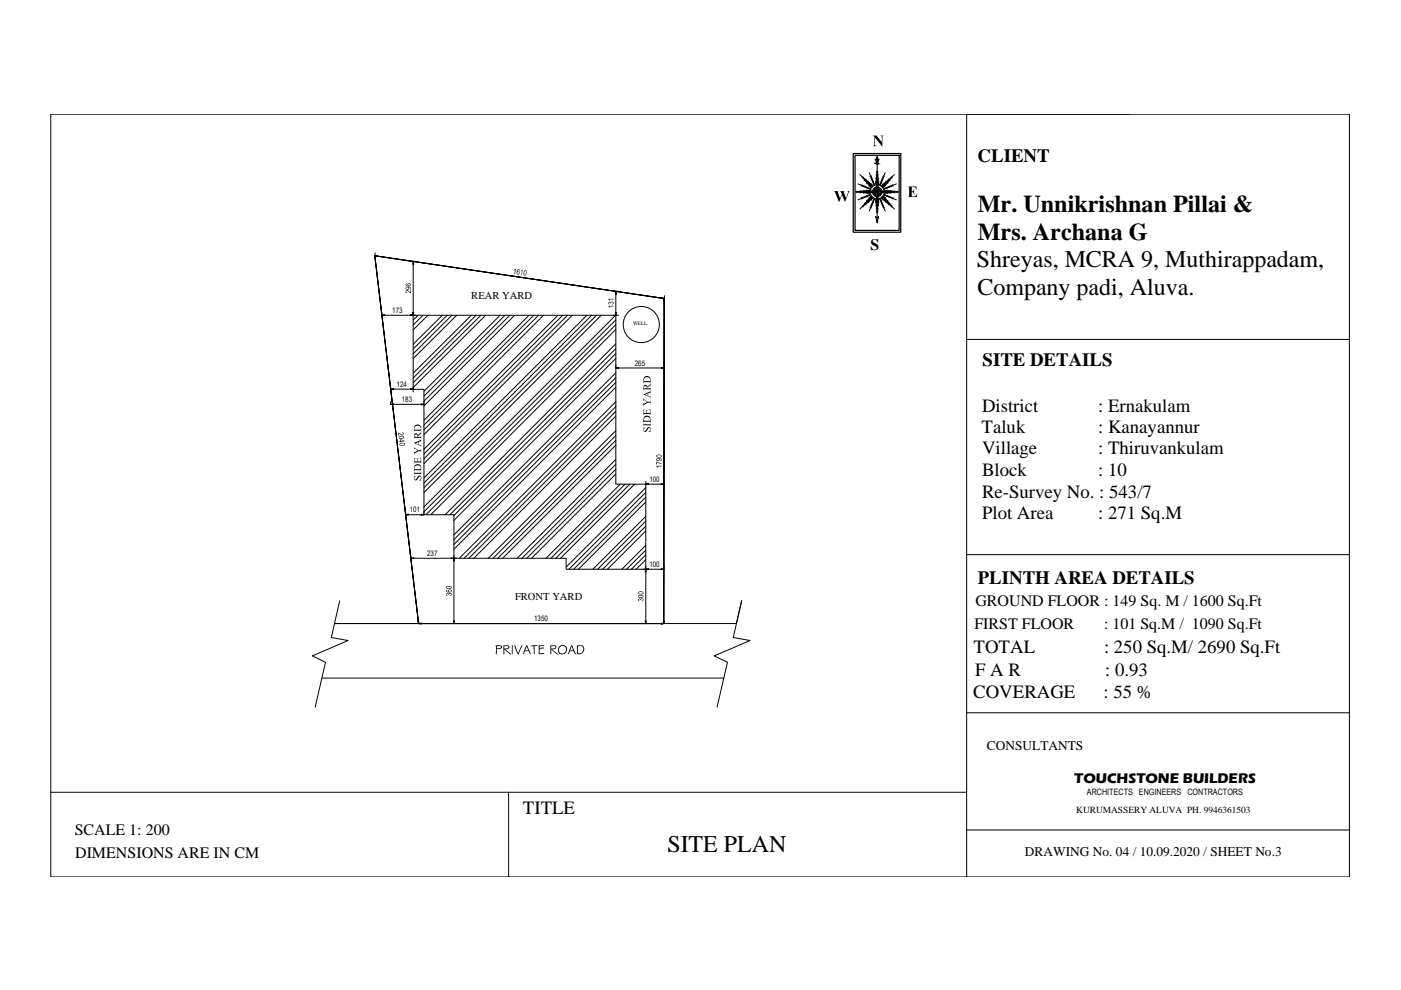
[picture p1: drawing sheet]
<svg xmlns="http://www.w3.org/2000/svg" width="297mm" height="210mm" viewBox="0 0 297 210" stroke-linecap="round" stroke-linejoin="round" font-family="sans-serif">
<!-- layer: 0 -->
<path d="M239.5 24.2h-228.7v161.7h275.3v-161.7h-81.2v161.7M204.9 72h81.2M204.9 117.6h81.2" fill="none" stroke="#000" stroke-width=".21"/>
<path d="M185.1 28.7h.8l1.1 1.4v-1.1l-.4-.3h.8l-.3 .3v2.1l-1.6-1.9v1.6l.4 .2h-.8l.3-.3v-1.7zM192.4 39.5h1.9v.7l-.3-.5h-.7v.9l.3-.1 .2-.5v1.2l-.2-.4-.3-.1v.9h.7l.5-.5-.1 .7h-2l.4-.3v-1.8zM176.8 40.5h1l-.2 .1v.2l.5 1.2 .4-.8-.2-.5-.3-.2h1.1l-.2 .2 .5 1.3 .3-1a.29 .29 0 0 0 .1-.3 .29 .29 0 0 0-.2-.2l.6 .1-.3 .2-.7 2-.7-1.4-.6 1.4-.8-1.9z" fill="#000"/>
<!-- layer: Lines -->
<g fill="none" stroke="#000" stroke-width=".21">
<path d="M181.9 39l2.7 1.1M182.3 37l2.6 2.6M182.6 39.4l2 .8M182.6 39.2l2.1 .8M182.8 37.7l2.1 2M183 37.5l2 2.1M183.2 38.2l1.6 1.6M183.5 37.9l1.6 1.6M183.7 38.8l1.1 1M184.1 38.4l1 1.1M184.2 39.4l.6 .5M184.3 36.6l1.1 2.7"/>
<path d="M184.5 37.3l.8 2.1M184.7 38.9l.5 .6M184.7 37.3l.8 2M185.6 38.5l.1 .7M185.7 37.8l.1 1.4M185.8 37v2.2M185.8 39.4l-.2 .4-.3 .1 .3 .4-.4-.3-.1 .3-.4 .2M185.8 36.3l.1 2.9M186 33.2l.2 .7 .2-.2-.4 .8zM186 33.2v1.3l-.4-.8 .2 .2zM186 39.4l.2 .6 .2-.1-.4 .8M186 39.4v1.3l-.4-.8 .2 .1z"/>
<path d="M186 34.8v4.4M186 39.4v2.6M186.1 39.4l.2 .4 .3 .1-.3 .4 .5-.3 .2 .4 .3 .1M186.1 36.3v2.9M186.2 37l-.1 2.2M186.3 37.8l-.1 1.4M186.4 38.5l-.1 .7M187.3 38.9l-.5 .6M187.3 37.3l-.8 2M187.5 37.3l-.9 2.1M187.7 36.6l-1.2 2.7M187.8 39.4l-.6 .5"/>
<path d="M187.8 38.4l-1 1.1M188.3 38.8l-1.1 1M188.4 37.9l-1.5 1.6M188.7 38.2l-1.6 1.6M189 37.5l-2 2.1M189.2 37.7l-2.1 2M189.3 39.2l-2 .8M189.4 39.4l-2.1 .8M189.6 37l-2.6 2.6M190 39l-2.7 1.1M181.4 40.7h3.1M181.6 40.5l2.9 .1"/>
<path d="M182.3 40.5h2.2M183.1 40.4l1.4 .1M183.8 40.3l.7 .1M184.2 42l.6-.5-1.1 1M184.5 40.8h-2.9M184.5 40.8l-2.2 .1M184.5 41l-.7 .1M184.5 40.9l-1.4 .1M184.6 41.2l-2 .8M184.6 41.2l-2.7 1.2M184.7 41.3l-2.1 .9M184.7 40.7h1.3l-.8 .4 .1-.2z"/>
<path d="M184.7 40.7l.6-.2-.1-.2 .8 .4M184.7 40.8l.4 .2 .1 .3 .4-.3-.3 .5 .4 .2 .1 .3M184.7 40.7h2.6M184.8 41.6l-1.6 1.5M184.9 41.7l-2.1 2M184.9 41.7l-2.6 2.6M185 41.8l-2 2.1M185.1 41.8l-1.6 1.6M185.1 41.9l-1 1.1M185.2 41.9l-.5 .6M185.3 42l-.8 2M185.4 42l-1.1 2.7"/>
<path d="M185.5 42l-.8 2.1M185.6 45.9l.2 .2h.3l.2-.2-.3 1.3zM185.7 42.1l-.1 .8M185.8 42.1l-.1 1.5M185.8 42.1v2.2M185.9 42.1l-.1 3M186 40.7l.7 .4v-.2l.6-.2M186 40.7l.4 .7h-.2l-.2 .6zM186 40.7l-.4 .7h.2l.2 .6M186 42.2v5M186 40.6l.7-.3v.2l.6 .2h-1.3zM186.1 42.1v3"/>
<path d="M186.1 42.1l.1 2.2M186.2 42.1l.1 1.5M186.3 42.1l.1 .8M186.5 42l.8 2.1M186.5 42l1.2 2.7M186.6 42l.9 2M186.8 41.9l.5 .6M186.8 41.9l1 1.1M186.9 41.8l1.5 1.6M187 41.8l2 2.1M187 41.7l2.6 2.6M187.1 41.7l2.1 2"/>
<path d="M187.1 41.6l1.6 1.5M187.2 41.5l1.1 1M187.2 41.5l.6 .5M187.3 40.8l-.3 .1-.2 .4-.5-.3 .3 .5-.4 .2-.1 .3M187.3 41.3l2 .9M187.3 41.2l2.1 .8M187.3 41.2l2.7 1.2M187.4 40.8h3M187.4 41l.8 .1M187.4 40.8l2.2 .1M187.4 40.9l1.5 .1M187.5 40.7h3.1"/>
<path d="M188.2 40.3l-.8 .1M188.9 40.4l-1.5 .1h2.2M190.4 40.5l-3 .1"/>
</g>
<g fill="none" stroke="#000" stroke-width=".25">
<path d="M180.9 32.6h10.1v16.6h-10.1zM181.3 32.9h9.3v16h-9.3z"/>
<circle cx="186" cy="34.6" r=".15"/>
</g>
<g fill="#000" stroke="#000" stroke-width=".21">
<path d="M185.9 34.7h.2zM185.9 34.6h.2z"/>
<path d="M185.9 34.6l.2 .1zM185.9 34.6l.2 .1z"/>
<path d="M185.9 34.7l.2 .1zM185.9 34.8h.2z"/>
</g>
<!-- layer: AB WALL +210 -->
<g fill="none" stroke="#000" stroke-width=".21">
<path d="M79.5 54.2l61.3 9.1-.1 68.9h-52l-9.2-78 61.3 9.1-.1 68.9h-52zM79.5 54.2h.5v.2zM79.5 54.2l.1 .6h-.2zM79.5 54.2l61.3 9.1M79.5 54.2l9.2 78M79.6 53.6l-.1 .6M80 54.1l-.5 .1M87.1 55.4h1.1M87.6 55.4l.1 .6h-.2zM87.6 55.4v11.4M81 66.8l.5-.1v.2zM81 66.3v.5h7.2"/>
<path d="M87.1 66.7l.5 .1-.5 .1zM87.5 66.3h.2l-.1 .5zM87.6 66.8h43v35.9h6.3v18h-16.9v-2.3h-23.8v-9.3h-6.3v-26.5h-2.3zM88.7 66.8l-1.1 1.1M89.7 66.8l-2.1 2.1M90.7 66.8l-3.1 3.1M93.8 66.8l-6.2 6.2M94.8 66.8l-7.2 7.2M95.8 66.8l-8.2 8.2M96.8 66.8l-9.2 9.2M99.9 66.8l-12.3 12.3M100.9 66.8l-13.3 13.3"/>
<path d="M102 66.8l-14.4 14.4M103 66.8l-15.4 15.4M106 66.8l-16.1 16.2M107.1 66.8l-17.2 17.2M108.1 66.8l-18.2 18.2M109.1 66.8l-19.2 19.3M112.2 66.8l-22.3 22.3M113.2 66.8l-23.3 23.3M114.2 66.8l-24.3 24.3M115.2 66.8l-25.3 25.4M118.3 66.8l-28.4 28.5M119.3 66.8l-29.4 29.5"/>
<path d="M120.3 66.8l-30.4 30.5M121.3 66.8l-31.4 31.5M124.4 66.8l-34.5 34.5M125.4 66.8l-35.5 35.6M126.5 66.8l-36.6 36.6M127.5 66.8l-37.6 37.6M130 66.8h1.2M130 61.8h1.2M130.5 66.3h.2l-.1 .5zM130.6 61.8l.1 .6h-.2zM130.6 78l.6-.1v.2zM130.6 61.8l-.1 5-40.6 40.7"/>
<path d="M130.6 72.9l-36.2 36.2M130.6 79l-34.4 34.4M130.6 67.8l-40.7 40.7M130.6 73.9l-35.2 35.2M130.6 68.8l-40.3 40.3M130.6 75l-34.4 34.3M130.6 69.9l-39.3 39.2M130.6 76l-34.4 34.3M130.6 77.4v.6h10.2M140.2 77.9l.6 .1-.6 .1zM140.2 63.1l.6 .2h-.6zM140.2 63.3h.6"/>
<path d="M140.8 63.3l.1 .6h-.2zM140.8 63.3l-.1 68.9M140.9 62.7l-.1 .6M82.8 85.7l.6-.1v.3zM82.8 82.5l.6-.1v.2zM82.8 85.2v.5h7.1v-.5M82.8 81.9v1.2M82.8 82.5h4.8M87.1 82.4l.5 .1-.5 .1zM87.6 81.9v1.2M89.3 85.6l.6 .1-.6 .2zM130.6 85.2l-33.2 33.2"/>
<path d="M130.6 91.3l-27.1 27.1M130.6 97.4l-20.9 21M130.6 80.1l-34.4 34.3M130.6 86.2l-32.2 32.2M130.6 92.3l-26.1 26.1M130.6 98.4l-19.9 20M130.6 81.1l-34.4 34.3M130.6 87.2l-31.2 31.2M130.6 93.3l-25 25.1M130.6 99.5l-18.9 18.9M130.6 82.1l-34.4 34.4M130.6 88.2l-30.1 30.2"/>
<path d="M130.6 94.4l-24 24M86 109.1l.6-.1v.2zM86 108.5v.6h3.9v-.6M87.1 118.4l.6-.1v.1zM87.1 117.8v.6h9.7M89.3 109l.6 .1-.6 .1zM95.6 118.3l.6 .1h-.6zM96.2 118.4l.1 .6h-.1zM96.2 117.8v14.4M130.6 100.5l-17.9 17.9M131.5 102.7l-15.7 15.7M132.5 102.7l-15.7 15.7"/>
<path d="M133.5 102.7l-15.7 15.7M134.5 102.7l-15.7 15.7M136.9 102.7l.6-.2v.2zM136.9 103.4l-16.9 16.8M136.9 109.5l-11.2 11.2M136.9 115.6l-5.1 5.1M136.9 104.4l-16.3 16.3M136.9 110.5l-10.2 10.2M136.9 116.6l-4 4.1M136.9 105.4l-15.3 15.3M136.9 111.5l-9.1 9.2M136.9 117.6l-3 3.1"/>
<path d="M136.9 106.4l-14.2 14.3M136.9 112.6l-8.1 8.1M136.9 118.7l-2 2M136.9 102.1v.6h3.9M140.2 102.5l.6 .2h-.6zM72 127.4l-1.8 7.8 3.6 .6-7.6 3.3 2.8 1.3-2.2 9.5M88.6 131.7h.2l-.1 .5zM88.7 132.2l.6-.1v.2zM88.7 132.2h-17.8h85.2M88.7 131.7v.5M88.7 132.2h52M89.3 132.2h-.6"/>
<path d="M96.2 131.7h.1l-.1 .5zM136.3 120.7h4.5M136.8 131.7h.2l-.1 .5zM136.9 120.7l.1 .5h-.2zM136.9 120.7l.6-.1v.2zM136.9 120.1v12.1M140.2 132.1l.5 .1-.5 .1zM140.2 120.6l.6 .1-.6 .1zM140.6 131.7h.3l-.2 .5zM157.2 127.4l-1.7 7.8 3.5 .6-7.6 3.3 2.8 1.3-2.2 9.5M68.3 143.8h85.2M204.9 151.1h81.2"/>
<path d="M10.8 168h194.1M107.8 168v17.9M204.9 176h81.2"/>
<circle cx="136" cy="68.8" r="3.8"/>
</g>
<g fill="#000">
<path d="M109 57.2l.4-.2-.2 1.1h-.1l.1-.9-.3 .2zM110.4 57.4l.4-.2-.2 1.1 .1-.9-.3 .2zM86.1 61.6h.3l.6 .4v-.4h.1v.6l-.6-.5a.2 .2 0 0 0-.4 0 .2 .2 0 0 0 .2 .3 .23 .23 0 0 1-.3 0 .23 .23 0 0 1 0-.3zM129.1 64l.4 .1 .2-.1a.31 .31 0 0 1 .4 .2 .31 .31 0 0 1-.3 .4v-.2a.21 .21 0 0 0 .1-.3 .21 .21 0 0 0-.3-.1 .21 .21 0 0 0 0 .3h-.2a.19 .19 0 0 0-.1-.2 .19 .19 0 0 0-.2 .1 .19 .19 0 0 0 .2 .2v.2a.3 .3 0 0 1-.3-.3 .3 .3 0 0 1 .1-.3zM129 64.9h1.1v.1h-.9l.2 .2h-.2zM129 63.4h1.1v.1h-.9l.2 .3h-.2zM84.4 91.7l.6 .4a.22 .22 0 0 0 .4 0 .22 .22 0 0 0-.2-.3h.4a.4 .4 0 0 1-.3 .5 .4 .4 0 0 1-.5-.3l-.2-.1v.5h-.1zM87.8 94.7l.2 .3 .7 .5h.5l.1-.3v.7l-.1-.2h-.5l-.9 .7v-.7l.2 .2 .6-.4-.6-.4-.2 .2zM87.8 97.1h.3l-.2 .1v.6h.6v-.3l-.3-.3h.6l-.2 .2v.4h.6v-.5l-.3-.3 .4 .1v1.2l-.2-.3h-1.1l-.2 .3zM136.4 90.7h.5l-.4 .2a.28 .28 0 0 0 .2 .5 .28 .28 0 0 0 .3-.3l.3-.5h.3l.3 .2 .1 .8h-.5l.4-.4a.3 .3 0 0 0-.3-.4 .3 .3 0 0 0-.3 .3l-.3 .4-.3 .1-.3-.3zM136.4 84.5l.9 .7h.5l.1-.2v.6v-.2h-.6l-.9 .7v-.7l.2 .2 .6-.4-.6-.4-.2 .2zM136.4 86.8h.4l-.3 .2v.5h.6v-.4l-.2-.1h.5h-.2v.5h.7v-.5l-.3-.3 .3 .1v1.2l-.2-.2h-1.2l-.1 .2z"/>
<path d="M136.4 89.7l.1 .3h1.3l.1-.3v.7l-.1-.2h-1.3l-.1 .2zM139.2 97.9l1.1 .3v.1l-1-.3v.5h-.1zM139.1 98.8h1.2v.1h-.9l.1 .2h-.1zM87.8 101h.5l-.4 .3a.29 .29 0 0 0 .2 .4 .29 .29 0 0 0 .3-.3l.3-.5h.4l.2 .3v.7h-.5l.4-.3 .1-.3a.37 .37 0 0 0-.5-.2 .37 .37 0 0 0-.2 .5l-.3 .3-.4-.1zM87.8 100l.1 .2h1.3l.1-.2v.7l-.1-.2h-1.3l-.1 .2zM94.6 125.9l.4-.1 .1 .1 .2-.2h.3l.2 .4-.2 .2-.2-.1a.23 .23 0 0 0 .2-.3 .23 .23 0 0 0-.3-.1 .23 .23 0 0 0-.1 .3h-.1a.17 .17 0 0 0-.1-.2 .17 .17 0 0 0-.3 .1 .17 .17 0 0 0 .2 .2 .23 .23 0 0 1-.3 0 .23 .23 0 0 1 0-.3zM108.5 136.9a.32 .32 0 0 1 .3 .2 .32 .32 0 0 1-.1 .3v1a.16 .16 0 0 1 0 .3 .16 .16 0 0 1-.2 0 .16 .16 0 0 1 0-.3zM109.1 136.8l.2 .1 .6 1.6 .6-1.6 .2-.1 .1 .1-.7 1.5a.21 .21 0 0 1-.1 .3 .21 .21 0 0 1-.3-.2l-.4-.7zM112.5 136.9l1.5-.1-.1 .1-.6 .1v1.7h-.1l-.1-1.7h-.5zM114.2 136.9l1.2-.1-.2 .2h-.5a.24 .24 0 0 0-.3 .1 .24 .24 0 0 0 0 .3l.9-.1v.2h-.9v1.1l.6-.1a.19 .19 0 0 1 .2-.1 .19 .19 0 0 1 .1 .2l-.6 .1a.31 .31 0 0 1-.5 0 .31 .31 0 0 1 0-.5zM135.3 127l.4-.1 .1 .1 .4-.1 .3 .3-.2 .3-.2-.1a.2 .2 0 0 0 .1-.3 .2 .2 0 0 0-.2-.1 .2 .2 0 0 0-.1 .3h-.2a.18 .18 0 0 0-.1-.3 .18 .18 0 0 0-.2 .2 .18 .18 0 0 0 .2 .2 .23 .23 0 0 1-.3-.1 .23 .23 0 0 1 0-.3z"/>
<path d="M109.7 57.2l.4-.1 .1 .3h-.1a.21 .21 0 0 0-.3-.2 .21 .21 0 0 0-.1 .4 .33 .33 0 0 1 .5 .1 .33 .33 0 0 1-.2 .5 .33 .33 0 0 1-.5-.3zM109.7 57.8a.24 .24 0 0 0 .4 0 .24 .24 0 0 0-.4 0z"/>
<path d="M111.1 57.4h.1a.34 .34 0 0 1 .5 0 .34 .34 0 0 1-.1 .5l-.2 .5h-.3l-.1-.7zM111.3 57.4l-.2 .7a.21 .21 0 0 0 .3 .2 .21 .21 0 0 0 .1-.3v-.5z"/>
<path d="M86 60.2l.2-.1 .1 .1a.21 .21 0 0 0-.2 .3 .21 .21 0 0 0 .4 .1l-.1-.4 .4-.1a.3 .3 0 0 1 .3 .3 .3 .3 0 0 1-.3 .3l-.6-.1a.27 .27 0 0 1-.2-.2 .27 .27 0 0 1 0-.2zM86.5 60.3a.25 .25 0 0 0 .5 0 .25 .25 0 0 0-.5 0z"/>
<path d="M86 61l.4-.2h.4a.3 .3 0 0 1 .3 .3 .3 .3 0 0 1-.2 .3l-.1-.1a.18 .18 0 0 0 .3-.2 .18 .18 0 0 0-.3-.1l-.2-.1 .2 .3-.3 .2h-.4zM86.1 61.2a.25 .25 0 0 0 .5 0 .25 .25 0 0 0-.5 0z"/>
<path d="M84.9 93.2l.9 .4-.7 .1v.1l-.5-.1 .3-.1zM85 93.3v.3l.6-.1z"/>
<path d="M84.6 92.6l.4-.2 .5 .1a.34 .34 0 0 1 .1 .4 .34 .34 0 0 1-.5 .1h-.5zM84.7 92.7a.3 .3 0 0 0 .1 .3 .3 .3 0 0 0 .4-.1 .26 .26 0 0 0 .3-.1 .26 .26 0 0 0 0-.3 .26 .26 0 0 0-.4 0z"/>
<path d="M84.7 94.1l.4-.2 .7 .1-.1 .4-.7 .1a.24 .24 0 0 1-.3-.1 .24 .24 0 0 1 0-.3zM84.9 94.1a.26 .26 0 0 0 .1 .3 .26 .26 0 0 0 .4 0 .23 .23 0 0 0 .3-.2 .23 .23 0 0 0-.1-.3 .23 .23 0 0 0-.3 .1z"/>
<path d="M87.8 93.9l1.4-.6 .1-.2v.6l-.1-.1-.4 .1v.6l.4 .1 .1-.2v.5zM88.1 94l.6 .2v-.5z"/>
<path d="M87.9 98.7l.4-.3 .7 .2 .3 .4v.9l-.2-.2h-1.1l-.2 .2zM88.1 98.8l-.2 .3v.4h1.3v-.4l-.2-.3z"/>
<path d="M87.9 92l.4-.1 .3 .3 .5-.3 .2-.4v.4l-.7 .6v.1h.6l.1-.2v.6l-.1-.2h-1.3l-.1 .2zM87.9 92.2v.4h.6v-.1a.37 .37 0 0 0-.2-.3 .37 .37 0 0 0-.4 0z"/>
<path d="M88 90.2l.4-.2 .6 .1 .3 .5v.9l-.1-.2h-1.3l-.1 .2v-1zM88 90.5l-.1 .6h1.3v-.5l-.3-.3h-.5z"/>
<path d="M136.4 83.6l1.4-.6 .1-.2v.6v-.1l-.5 .1v.6l.5 .1v-.2v.5zM136.8 83.7l.5 .2v-.5z"/>
<path d="M136.6 88.3l.4-.2 .6 .1 .3 .5v1l-.2-.3h-1.1l-.2 .3zM136.7 88.5l-.2 .2v.5h1.4l-.1-.5-.2-.3z"/>
<path d="M136.5 81.7l.4-.1 .3 .4 .7-.7v.4l-.7 .5v.1h.6l.1-.2v.7v-.3h-1.4l-.1 .3zM136.6 81.9l-.1 .4h.7l-.2-.4z"/>
<path d="M136.6 80l.4-.3 .6 .1 .3 .5v.9l-.1-.2h-1.3l-.1 .2zM136.7 80.1l-.2 .2v.5h1.4v-.4l-.3-.3-.6-.1z"/>
<path d="M139.2 96.5l.9-.1a.36 .36 0 0 1 .1 .6 .36 .36 0 0 1-.6 0l-.4-.1zM139.3 96.6v.2l.6 .1a.22 .22 0 0 0 .3-.3 .22 .22 0 0 0-.4-.1z"/>
<path d="M139.2 97.3l.7-.2 .4 .2a.2 .2 0 0 1 0 .3 .2 .2 0 0 1-.3 0 .23 .23 0 0 0 .1-.3 .23 .23 0 0 0-.3-.1v.1a.34 .34 0 0 1-.3 .5 .34 .34 0 0 1-.3-.5zM139.3 97.5a.25 .25 0 0 0 .5 0 .25 .25 0 0 0-.5 0z"/>
<path d="M94.6 125.1h.3a.23 .23 0 0 0-.1 .3 .23 .23 0 0 0 .3 .1v-.1a.36 .36 0 0 1 .3-.5 .36 .36 0 0 1 .3 .5 .36 .36 0 0 1-.5 .2h-.4l-.2-.2zM95.1 125.2a.25 .25 0 0 0 .5 0 .25 .25 0 0 0-.5 0z"/>
<path d="M94.6 124.4l.8-.1a.29 .29 0 0 1 .3 .4 .29 .29 0 0 1-.4 .1h-.6zM94.7 124.5l.1 .2 .5 .1a.2 .2 0 0 0 .2-.1 .2 .2 0 0 0 0-.3z"/>
<path d="M105.3 137a.38 .38 0 0 0 .2 .5 .38 .38 0 0 0 .5-.1 .24 .24 0 0 0 .2-.4 .24 .24 0 0 0-.4 0zM105.1 136.9l1-.1 .3 .2v.4l-.6 .2a.42 .42 0 0 0-.5 .2 .42 .42 0 0 0 0 .5 .17 .17 0 0 1 .1 .3 .17 .17 0 0 1-.3 0z"/>
<path d="M106.9 137v.5h.7a.29 .29 0 0 0 .2-.5 .29 .29 0 0 0-.5 0zM106.8 136.8l1.1 .1v.6l-.8 .2 1.2 .9v.2l-1.4-1.1v1l-.2-.1z"/>
<path d="M111.6 137l-.3 .9h.7zM111.6 136.9l.2-.1 .8 1.8h-.2l-.3-.6-.8 .1-.1 .2a.21 .21 0 0 1 0 .3 .21 .21 0 0 1-.3 0z"/>
<path d="M116.9 137v.5h.6a.29 .29 0 0 0 .2-.5 .29 .29 0 0 0-.5 0zM116.7 136.8h.8a.45 .45 0 0 1 .4 .6 .45 .45 0 0 1-.6 .3h-.2l1.1 .9 .1 .2-1.4-1.1v1l-.2-.1z"/>
<path d="M118.5 137.1l.8-.4 .7 .3 .2 .5-.2 .9-.7 .4-.7-.2-.3-.5zM118.8 137.1l-.3 .6 .1 .6 .4 .3 .6-.2 .4-.4-.1-.7-.4-.4z"/>
<path d="M121.2 137l-.3 .9h.7zM121.1 136.8l.3 .1 .7 1.8-.5-.7-.8 .1-.2 .5-.1 .1z"/>
<path d="M122.5 137v1.2a.21 .21 0 0 0 0 .3 .21 .21 0 0 0 .3 0l.7-.3 .2-.8-.1-.2-.3-.2zM122.3 136.8l1.2 .1 .4 .5-.2 .9-.4 .3-.5 .1a.46 .46 0 0 1-.5-.2 .46 .46 0 0 1 .1-.5z"/>
<path d="M135.3 126.3l.2-.1h.7a.36 .36 0 0 1 .1 .5 .36 .36 0 0 1-.5 0h-.4zM135.5 126.3a.26 .26 0 0 0 .1 .4 .26 .26 0 0 0 .3-.1 .25 .25 0 0 0 .4 0 .25 .25 0 0 0 0-.3 .25 .25 0 0 0-.4 0z"/>
<path d="M135.3 125.5l.8-.1a.33 .33 0 0 1 .3 .5 .33 .33 0 0 1-.5 .1h-.3a.3 .3 0 0 1-.3-.2 .3 .3 0 0 1 0-.3zM135.4 125.6a.52 .52 0 0 0 .8 .3l.1-.3-.2-.1z"/>
</g>
<g font-size="5.1">
<text x="207.3" y="45">Mr. Unnikrishnan Pillai &amp;</text>
<text x="207.3" y="50.8">Mrs. Archana G</text>
<text x="207.1" y="56.6">Shreyas, MCRA 9, Muthirappadam,</text>
<text x="207.2" y="62.5">Company padi, Aluva.</text>
<text x="141.5" y="180.6">SITE PLAN</text>
</g>
<g font-size="4">
<text x="207.3" y="34.4">CLIENT</text>
<text x="208.3" y="77.7">SITE DETAILS</text>
<text x="208.2" y="87.2">District</text>
<text x="232.8" y="87.2">: Ernakulam</text>
<text x="208.1" y="91.8">Taluk</text>
<text x="232.8" y="91.8">: Kanayannur</text>
<text x="208.2" y="96.4">Village</text>
<text x="208.2" y="100.9">Block</text>
<text x="232.8" y="96.4">: Thiruvankulam</text>
<text x="232.8" y="100.9">: 10</text>
<text x="208.2" y="105.5">Re-Survey No. : 543/7</text>
<text x="208.2" y="110">Plot Area</text>
<text x="232.8" y="110">: 271 Sq.M</text>
<text x="207.3" y="123.9">PLINTH AREA DETAILS</text>
<text x="206.4" y="138.4">TOTAL</text>
<text x="206.7" y="143.4">F A R</text>
<text x="234.1" y="138.4">: 250 Sq.M/ 2690 Sq.Ft</text>
<text x="234.3" y="143.4">: 0.93</text>
<text x="206.3" y="148">COVERAGE</text>
<text x="234" y="148">: 55 %</text>
<text x="110.9" y="172.6">TITLE</text>
</g>
<g font-size="3.4">
<text x="184.6" y="53">S</text>
<text x="206.8" y="128.5">GROUND FLOOR : 149 Sq. M / 1600 Sq.Ft</text>
<text x="206.6" y="133.3">FIRST FLOOR</text>
<text x="234.1" y="133.3">: 101 Sq.M / 1090 Sq.Ft</text>
<text x="15.8" y="177.1">SCALE 1: 200</text>
<text x="15.9" y="181.9">DIMENSIONS ARE IN CM</text>
</g>
<text font-size="3" x="227.8" y="166">TOUCHSTONE BUILDERS</text>
<g font-size="2.8">
<text x="209.2" y="159">CONSULTANTS</text>
<text x="217.3" y="181.5">DRAWING No. 04 / 10.09.2020 / SHEET No.3</text>
</g>
<g font-size="2.2">
<text x="99.9" y="63.3">REAR YARD</text>
<text x="109.2" y="127.3">FRONT YARD</text>
</g>
<text font-size="2" x="228.2" y="172.4">KURUMASSERY ALUVA PH. 9946361503</text>
<text font-size="1.9" x="230.4" y="168.6">ARCHITECTS ENGINEERS CONTRACTORS</text>
<g font-size="1.6">
<text x="83.2" y="66.3">173</text>
<text x="134.6" y="77.5">265</text>
<text x="84.1" y="82">124</text>
<text x="85.2" y="85.3">183</text>
<text x="137.7" y="102.2">100</text>
<text x="86.9" y="108.6">101</text>
<text x="90.6" y="117.9">237</text>
<text x="137.7" y="120.2">100</text>
<text x="113.3" y="131.7">1350</text>
</g>
<text font-size="1.1" x="134.2" y="69">WELL</text>
</svg>
